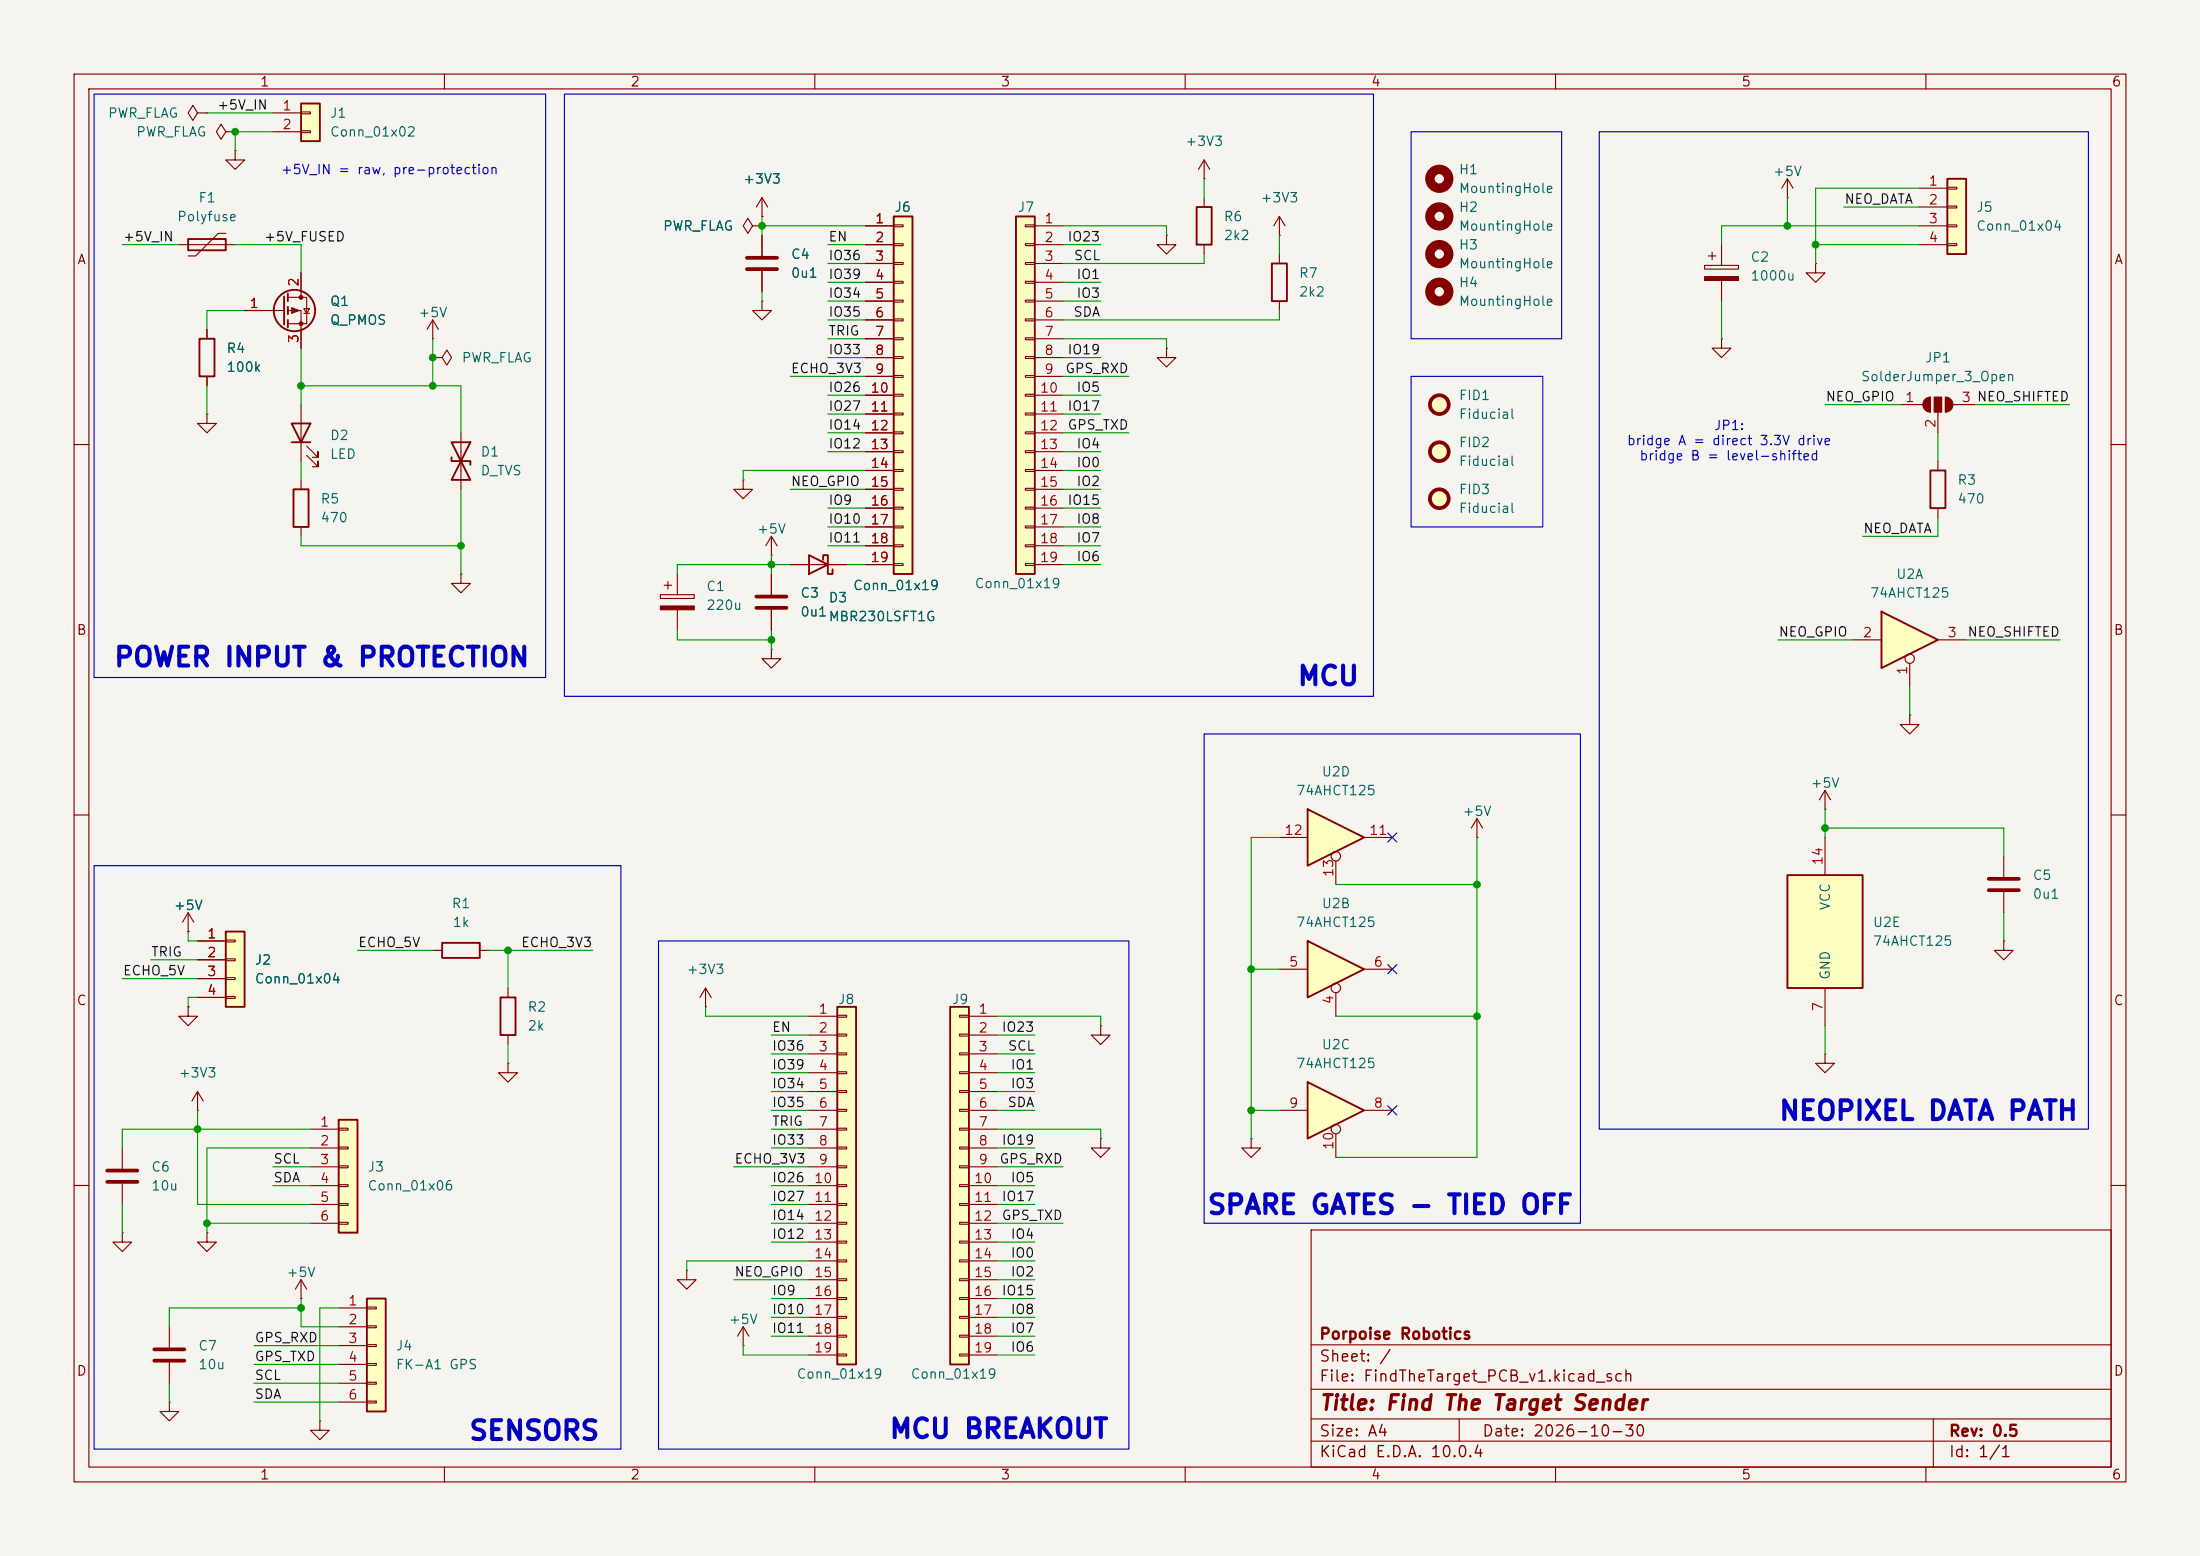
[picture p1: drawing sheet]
<svg xmlns="http://www.w3.org/2000/svg" width="297mm" height="210mm" viewBox="0 0 297 210" stroke-linecap="round" stroke-linejoin="round" font-family="sans-serif">
<path d="M0 0h297v210h-297z" fill="#f5f4ef" stroke="#f5f4ef" stroke-width=".14"/>
<g fill="none" stroke="#840000" stroke-width=".15">
<path d="M10 10h277v190h-277zM12 12h273v186h-273zM60 10v2M110 10v2M160 10v2M210 10v2M260 10v2M101.6 30.5l-.6-1-.7 1 .7 1 .6-1h1.3M102.9 29.2h.1M102.9 30.5h.1M102.9 26.7l-.8 1.2M102.9 26.7l.7 1.2"/>
<path d="M102.9 26.7v2.5M102.9 31.8v2.7M102.9 36.6v2.8M157.5 31.8v1.2h1.2l-1.2 1.3-1.3-1.3h1.3M157.5 31.8h.1M172.7 31.8h.1M172.7 29.2l-.7 1.3M172.7 29.2l.8 1.3M172.7 29.2v2.6M172.7 34.3v1.3M230.1 35.8h4.6v.5h-4.6zM230.6 34.5h1"/>
<path d="M231.1 34v1.1M232.4 33v2.8M232.4 37.8v2.8M241.3 26.7h.1M241.3 24.1l-.8 1.3M241.3 24.1l.8 1.3M241.3 24.1v2.6M102.9 40.6v1.3h1.2l-1.2 1.3-1.3-1.3h1.3M102.9 40.6h.1M172.7 40.6v1.3M232.4 45.7v1.3h1.3l-1.3 1.3-1.3-1.3h1.3M232.4 45.7h.1"/>
<path d="M10 60h2M40.6 64.8v1.2M40.6 71.1v1.3M89.7 79h1M90.2 78.5v1M91.4 77.5v2.8M104.1 74.9h.1M104.1 72.4l-.7 1.3M104.1 72.4l.8 1.3M104.1 72.4v2.5M104.1 77.5v2.8M106.7 76.2h7.6"/>
<path d="M285 60h2M89.2 80.3h4.5v.5h-4.5zM91.4 82.3v2.8M104.1 87.6v1.3h1.3l-1.3 1.3-1.2-1.3h1.2M104.1 87.6h.1M104.1 82.3v2.8M10 110h2M285 110h2M270.5 127v1.3h1.3l-1.3 1.2-1.3-1.2h1.3M270.5 127h.1M246.4 142.2v1.3h1.2l-1.2 1.3-1.3-1.3h1.3M246.4 142.2h.1"/>
<path d="M10 160h2M100.3 179.1l-.7 1.2M100.3 179.1l.8 1.2M100.3 179.1v2.5M177 166h108v32h-108zM285 160h2M60 198v2M100.3 181.6h.1M110 198v2M160 198v2M177 194.5h108M177 191.5h108"/>
<path d="M177 187.5h108M177 181.5h108M197 191.5v3M210 198v2M260 198v2M261 191.5v6.5"/>
</g>
<g fill="#ffffc2" stroke="#ffffc2" stroke-width=".14">
<circle cx="194.3" cy="54.6" r="1.27"/>
<circle cx="194.3" cy="61" r="1.27"/>
<circle cx="194.3" cy="67.3" r="1.27"/>
</g>
<g fill="none" stroke="#840000" stroke-width=".51">
<path d="M100.8 34.8h4.1M100.8 36.3h4.1M102.1 80.5h4.1M102.1 82h4.1"/>
<circle cx="194.3" cy="54.6" r="1.27"/>
<circle cx="194.3" cy="61" r="1.27"/>
<circle cx="194.3" cy="67.3" r="1.27"/>
</g>
<g fill="none" stroke="#840000" stroke-width="1.3">
<circle cx="194.3" cy="29.2" r="1.27"/>
<circle cx="194.3" cy="34.3" r="1.27"/>
<circle cx="194.3" cy="39.4" r="1.27"/>
<circle cx="194.3" cy="24.1" r="1.27"/>
</g>
<g fill="#840000" stroke="#840000" stroke-width=".15">
<path d="M89.2 81.8h4.5v.5h-4.5z"/>
<path d="M230.1 37.3h4.6v.5h-4.6z"/>
</g>
<path d="M171.7 35.6h2v5h-2zM39.6 66h2.1v5.1h-2.1zM109.2 74.9l2.6 1.3-2.6 1.3zM111.1 75.6v-.7h.7v2.6h.6v-.7" fill="none" stroke="#840000" stroke-width=".25"/>
<path d="M137.2 29.2h2.5v48.3h-2.5z" fill="#ffffc2"/>
<path d="M137.2 29.2h2.5v48.3h-2.5z" fill="none" stroke="#840000" stroke-width=".25"/>
<g fill="none" stroke="#840000" stroke-width=".15">
<path d="M138.4 30.4h1.3v.2h-1.3zM138.4 32.9h1.3v.2h-1.3zM138.4 35.4h1.3v.3h-1.3zM138.4 38h1.3v.2h-1.3zM139.7 30.5h3.8M139.7 33h3.8M139.7 35.6h3.8M139.7 38.1h3.8M138.4 40.5h1.3v.3h-1.3zM138.4 43.1h1.3v.2h-1.3zM138.4 45.6h1.3v.2h-1.3zM138.4 48.1h1.3v.3h-1.3z"/>
<path d="M138.4 50.7h1.3v.2h-1.3zM138.4 53.2h1.3v.3h-1.3zM138.4 55.8h1.3v.2h-1.3zM138.4 58.3h1.3v.2h-1.3zM139.7 40.6h3.8M139.7 43.2h3.8M139.7 45.7h3.8M139.7 48.3h3.8M139.7 50.8h3.8M139.7 53.3h3.8M139.7 55.9h3.8M139.7 58.4h3.8"/>
<path d="M138.4 60.8h1.3v.3h-1.3zM138.4 63.4h1.3v.2h-1.3zM138.4 65.9h1.3v.3h-1.3zM138.4 68.5h1.3v.2h-1.3zM138.4 71h1.3v.2h-1.3zM138.4 73.5h1.3v.3h-1.3zM138.4 76.1h1.3v.2h-1.3zM139.7 61h3.8M139.7 63.5h3.8M139.7 66h3.8M139.7 68.6h3.8M139.7 71.1h3.8"/>
<path d="M139.7 73.7h3.8M139.7 76.2h3.8"/>
</g>
<path d="M120.6 29.2h2.6v48.3h-2.6z" fill="#ffffc2"/>
<path d="M120.6 29.2h2.6v48.3h-2.6zM61 59.7l2.5 5.1h-2.5l2.5-5.1zM61 61.7v.5h2.5v.5" fill="none" stroke="#840000" stroke-width=".25"/>
<g fill="none" stroke="#840000" stroke-width=".15">
<path d="M116.8 30.5h3.8M116.8 33h3.8M116.8 35.6h3.8M116.8 38.1h3.8M120.6 30.4h1.3v.2h-1.3zM120.6 32.9h1.3v.2h-1.3zM120.6 35.4h1.3v.3h-1.3zM120.6 38h1.3v.2h-1.3zM27.9 55.9v1.3h1.3l-1.3 1.2-1.2-1.2h1.2M27.9 55.9h.1M62.2 58.4v7.6M116.8 40.6h3.8"/>
<path d="M116.8 43.2h3.8M116.8 45.7h3.8M116.8 48.3h3.8M116.8 50.8h3.8M116.8 53.3h3.8M116.8 55.9h3.8M116.8 58.4h3.8M120.6 40.5h1.3v.3h-1.3zM120.6 43.1h1.3v.2h-1.3zM120.6 45.6h1.3v.2h-1.3zM120.6 48.1h1.3v.3h-1.3zM120.6 50.7h1.3v.2h-1.3z"/>
<path d="M120.6 53.2h1.3v.3h-1.3zM120.6 55.8h1.3v.2h-1.3zM120.6 58.3h1.3v.2h-1.3zM62.2 77.5v1.2h1.3l-1.3 1.3-1.2-1.3h1.2M62.2 77.5h.1M116.8 61h3.8M116.8 63.5h3.8M116.8 66h3.8M116.8 68.6h3.8M116.8 71.1h3.8M116.8 73.7h3.8M116.8 76.2h3.8"/>
<path d="M120.6 60.8h1.3v.3h-1.3zM120.6 63.4h1.3v.2h-1.3zM120.6 65.9h1.3v.3h-1.3zM120.6 68.5h1.3v.2h-1.3zM120.6 71h1.3v.2h-1.3zM120.6 73.5h1.3v.3h-1.3zM120.6 76.1h1.3v.2h-1.3z"/>
</g>
<path d="M40.6 14h2.6v5.1h-2.6z" fill="#ffffc2"/>
<g fill="none" stroke="#840000" stroke-width=".25">
<path d="M40.6 14h2.6v5.1h-2.6zM25.4 32.3h5.1v1.5h-5.1zM38.9 39.6v1M26.9 45.7h2.1v5.1h-2.1zM38.4 40v3.8M38.9 41.4v1M38.9 43.2v1M39.4 57.2h2.5l-1.3 2.5zM39.4 59.7h2.5"/>
<circle cx="39.8" cy="41.9" r="2.79"/>
</g>
<g fill="none" stroke="#840000" stroke-width=".15">
<path d="M26.7 15.2l-.7-1-.6 1 .6 1.1 .7-1.1h1.2M27.9 15.2h.1M30.5 17.8l-.7-1-.6 1 .6 1 .7-1h1.2M31.7 17.8h.1M36.8 15.2h3.8M36.8 17.8h3.8M40.6 15.1h1.3v.3h-1.3zM40.6 17.7h1.3v.2h-1.3zM24.1 33h7.6M30.5 31.5h-1l-3.1 3h-1M31.7 20.3v1.3h-1.2l1.2 1.3 1.3-1.3h-1.3M31.7 20.3h.1"/>
<path d="M40.6 36.8v3.3M27.9 44.5v1.2M27.9 50.8v1.3M33 41.9h5.4M38.9 40.1h2.5v3.6h-2.5M38.9 41.9h1.7v5.1M40.6 54.6v7.6M41 41.7h.8l-.4 .6zM41 42.3h.8M58.4 48.3h1.3l.6-1.1 .7 1.1-.7 1-.6-1M58.4 48.3h.1M58.4 45.7h.1"/>
<path d="M58.4 43.2l-.7 1.3M58.4 43.2l.8 1.3M58.4 43.2v2.5M41.4 61.5l1.5 1.5v-.8v.8h-.7M41.4 60.2l1.5 1.5v-.7v.7h-.7M148.6 138.4v1.3h1.3l-1.3 1.3-1.3-1.3h1.3M148.6 138.4h.1M148.6 153.7v1.2h1.3l-1.3 1.3-1.3-1.3h1.3M148.6 153.7h.1"/>
</g>
<g fill="#840000" stroke="#840000" stroke-width=".15">
<path d="M39.4 41.5l1 .4-1 .4z"/>
<circle cx="40.6" cy="40.1" r=".25"/>
<circle cx="40.6" cy="43.7" r=".25"/>
</g>
<path d="M128.3 135.9h2.5v48.3h-2.5z" fill="#ffffc2"/>
<path d="M128.3 135.9h2.5v48.3h-2.5z" fill="none" stroke="#840000" stroke-width=".25"/>
<g fill="none" stroke="#840000" stroke-width=".15">
<path d="M129.5 137h1.3v.3h-1.3zM129.5 139.6h1.3v.2h-1.3zM130.8 137.2h3.8M130.8 139.7h3.8M129.5 142.1h1.3v.3h-1.3zM129.5 144.7h1.3v.2h-1.3zM129.5 147.2h1.3v.2h-1.3zM129.5 149.7h1.3v.3h-1.3zM129.5 152.3h1.3v.2h-1.3zM129.5 154.8h1.3v.3h-1.3zM129.5 157.4h1.3v.2h-1.3zM129.5 159.9h1.3v.2h-1.3z"/>
<path d="M130.8 142.2h3.8M130.8 144.8h3.8M130.8 147.3h3.8M130.8 149.9h3.8M130.8 152.4h3.8M130.8 154.9h3.8M130.8 157.5h3.8M129.5 162.4h1.3v.3h-1.3zM129.5 165h1.3v.2h-1.3zM129.5 167.5h1.3v.3h-1.3zM129.5 170.1h1.3v.2h-1.3zM129.5 172.6h1.3v.2h-1.3z"/>
<path d="M129.5 175.1h1.3v.3h-1.3zM129.5 177.7h1.3v.2h-1.3zM130.8 160h3.8M130.8 162.6h3.8M130.8 165.1h3.8M130.8 167.6h3.8M130.8 170.2h3.8M130.8 172.7h3.8M130.8 175.3h3.8M130.8 177.8h3.8M129.5 180.2h1.3v.3h-1.3zM129.5 182.8h1.3v.2h-1.3z"/>
<path d="M130.8 180.3h3.8M130.8 182.9h3.8"/>
</g>
<path d="M113 135.9h2.6v48.3h-2.6z" fill="#ffffc2"/>
<path d="M161.5 27.9h2.1v5.1h-2.1zM59.7 127.3h5.1v2h-5.1zM67.6 134.6h2v5.1h-2zM113 135.9h2.6v48.3h-2.6z" fill="none" stroke="#840000" stroke-width=".25"/>
<g fill="none" stroke="#840000" stroke-width=".15">
<path d="M162.6 24.1h.1M162.6 21.6l-.8 1.3M162.6 21.6l.7 1.3M162.6 21.6v2.5M162.6 26.7v1.2M162.6 33v1.3M157.5 47v1.3h1.2l-1.2 1.2-1.3-1.2h1.3M157.5 47h.1M100.3 64.8v1.2h1.3l-1.3 1.3-1.2-1.3h1.2M100.3 64.8h.1M25.4 135.9v1.3h1.3l-1.3 1.2-1.3-1.2h1.3M25.4 135.9h.1"/>
<path d="M25.4 125.7h.1M25.4 123.2l-.8 1.3M25.4 123.2l.8 1.3M25.4 123.2v2.5M58.4 128.3h1.3M64.8 128.3h1.2M68.6 133.4v1.2M68.6 139.7v1.3M95.2 135.9h.1M95.2 133.4l-.7 1.2M95.2 133.4l.8 1.2M95.2 133.4v2.5"/>
<path d="M109.2 137.2h3.8M109.2 139.7h3.8M113 137h1.3v.3h-1.3zM113 139.6h1.3v.2h-1.3zM16.5 154.9v2.8M16.5 159.8v2.8M68.6 143.5v1.3h1.2l-1.2 1.3-1.3-1.3h1.3M68.6 143.5h.1M109.2 142.2h3.8M109.2 144.8h3.8M109.2 147.3h3.8M109.2 149.9h3.8"/>
<path d="M109.2 152.4h3.8M109.2 154.9h3.8M109.2 157.5h3.8M113 142.1h1.3v.3h-1.3zM113 144.7h1.3v.2h-1.3zM113 147.2h1.3v.2h-1.3zM113 149.7h1.3v.3h-1.3zM113 152.3h1.3v.2h-1.3zM113 154.8h1.3v.3h-1.3zM113 157.4h1.3v.2h-1.3zM113 159.9h1.3v.2h-1.3zM16.5 166.4v1.2h1.3l-1.3 1.3-1.3-1.3h1.3"/>
<path d="M16.5 166.4h.1M40.6 175.3h.1M40.6 172.7l-.7 1.3M40.6 172.7l.8 1.3M40.6 172.7v2.6M92.7 171.5v1.2h1.3l-1.3 1.3-1.3-1.3h1.3M92.7 171.5h.1M109.2 160h3.8M109.2 162.6h3.8M109.2 165.1h3.8M109.2 167.6h3.8M109.2 170.2h3.8"/>
<path d="M109.2 172.7h3.8M109.2 175.3h3.8M109.2 177.8h3.8M113 162.4h1.3v.3h-1.3zM113 165h1.3v.2h-1.3zM113 167.5h1.3v.3h-1.3zM113 170.1h1.3v.2h-1.3zM113 172.6h1.3v.2h-1.3zM113 175.1h1.3v.3h-1.3zM113 177.7h1.3v.2h-1.3zM43.2 191.8v1.2h1.2l-1.2 1.3-1.3-1.3h1.3M43.2 191.8h.1"/>
<path d="M109.2 180.3h3.8M109.2 182.9h3.8M113 180.2h1.3v.3h-1.3zM113 182.8h1.3v.2h-1.3z"/>
</g>
<path d="M14.5 158h4M14.5 159.5h4" fill="none" stroke="#840000" stroke-width=".51"/>
<path d="M49.5 175.3h2.6v15.2h-2.6z" fill="#ffffc2"/>
<path d="M49.5 175.3h2.6v15.2h-2.6z" fill="none" stroke="#840000" stroke-width=".25"/>
<g fill="none" stroke="#840000" stroke-width=".15">
<path d="M22.9 179.1v2.8M45.7 176.5h3.8M45.7 179.1h3.8M49.5 176.4h1.3v.3h-1.3zM49.5 178.9h1.3v.3h-1.3zM22.9 189.2v1.3h1.2l-1.2 1.3-1.3-1.3h1.3M22.9 189.2h.1M22.9 183.9v2.8M45.7 181.6h3.8M45.7 184.2h3.8M45.7 186.7h3.8M45.7 189.2h3.8"/>
<path d="M49.5 181.5h1.3v.2h-1.3zM49.5 184h1.3v.3h-1.3zM49.5 186.6h1.3v.2h-1.3zM49.5 189.1h1.3v.3h-1.3z"/>
</g>
<path d="M20.8 182.1h4.1M20.8 183.6h4.1" fill="none" stroke="#840000" stroke-width=".51"/>
<path d="M262.9 24.1h2.5v10.2h-2.5z" fill="#ffffc2"/>
<path d="M262.9 24.1h2.5v10.2h-2.5zM260.6 63.5h2v5.1h-2z" fill="none" stroke="#840000" stroke-width=".25"/>
<g fill="none" stroke="#840000" stroke-width=".15">
<path d="M245.1 35.6v1.2h1.3l-1.3 1.3-1.3-1.3h1.3M245.1 35.6h.1M259.1 25.4h3.8M259.1 27.9h3.8M259.1 30.5h3.8M259.1 33h3.8M262.9 25.3h1.3v.2h-1.3zM262.9 27.8h1.3v.3h-1.3zM262.9 30.4h1.3v.2h-1.3zM262.9 32.9h1.3v.2h-1.3zM256.5 54.6h3.1M260.6 53.6v2"/>
<path d="M261.6 55.6v2.8M262.6 53.6v2M263.7 54.6h3M261.6 62.2v1.3M261.6 68.6v1.3M199.4 113h.1M199.4 110.5l-.8 1.3M199.4 110.5l.8 1.3M199.4 110.5v2.5M27.9 166.4v1.2h1.3l-1.3 1.3-1.2-1.3h1.2M27.9 166.4h.1"/>
</g>
<g fill="#840000" stroke="#840000" stroke-width=".15">
<path d="M259.9 53.9l.4-.2 .3-.1v2a1.02 1.02 0 0 1-.9-.6 1.02 1.02 0 0 1 .2-1.1z"/>
<path d="M261.1 53.6h1v2h-1z"/>
<path d="M262.6 53.6a1.02 1.02 0 0 1 1 1 1.02 1.02 0 0 1-1 1z"/>
</g>
<path d="M176.5 109.2l7.6 3.8-7.6 3.8z" fill="#ffffc2"/>
<path d="M176.5 109.2l7.6 3.8-7.6 3.8z" fill="none" stroke="#840000" stroke-width=".25"/>
<g fill="none" stroke="#840000" stroke-width=".15">
<path d="M172.7 113h3.8M180.3 116.2v3.2M184.1 113h3.9"/>
<circle cx="180.3" cy="115.6" r=".63"/>
</g>
<path d="M176.5 127l7.6 3.8-7.6 3.8z" fill="#ffffc2"/>
<path d="M176.5 127l7.6 3.8-7.6 3.8z" fill="none" stroke="#840000" stroke-width=".25"/>
<g fill="none" stroke="#840000" stroke-width=".15">
<path d="M172.7 130.8h3.8M180.3 134v3.2M184.1 130.8h3.9"/>
<circle cx="180.3" cy="133.3" r=".63"/>
</g>
<path d="M176.5 146.1l7.6 3.8-7.6 3.8z" fill="#ffffc2"/>
<path d="M176.5 146.1l7.6 3.8-7.6 3.8z" fill="none" stroke="#840000" stroke-width=".25"/>
<g fill="none" stroke="#840000" stroke-width=".15">
<path d="M172.7 149.9h3.8M180.3 153v3.2M184.1 149.9h3.9"/>
<circle cx="180.3" cy="152.4" r=".63"/>
</g>
<path d="M254 82.6l7.6 3.8-7.6 3.8z" fill="#ffffc2"/>
<path d="M254 82.6l7.6 3.8-7.6 3.8z" fill="none" stroke="#840000" stroke-width=".25"/>
<g fill="none" stroke="#840000" stroke-width=".15">
<path d="M250.2 86.4h3.8M257.8 96.5v1.3h1.3l-1.3 1.3-1.3-1.3h1.3M257.8 96.5h.1M257.8 89.5v3.2M261.6 86.4h3.8M246.4 109.2h.1M246.4 106.7l-.8 1.3M246.4 106.7l.7 1.3M246.4 106.7v2.5"/>
<circle cx="257.8" cy="88.9" r=".63"/>
</g>
<path d="M241.3 118.1h10.2v15.3h-10.2z" fill="#ffffc2"/>
<path d="M241.3 118.1h10.2v15.3h-10.2z" fill="none" stroke="#840000" stroke-width=".25"/>
<path d="M246.4 113v5.1M246.4 133.4v5" fill="none" stroke="#840000" stroke-width=".15"/>
<path d="M45.7 151.1h2.6v15.3h-2.6z" fill="#ffffc2"/>
<path d="M45.7 151.1h2.6v15.3h-2.6z" fill="none" stroke="#840000" stroke-width=".25"/>
<path d="M41.9 152.4h3.8M41.9 154.9h3.8M41.9 157.5h3.8M45.7 152.3h1.3v.2h-1.3zM45.7 154.8h1.3v.3h-1.3zM45.7 157.4h1.3v.2h-1.3zM45.7 159.9h1.3v.2h-1.3zM41.9 160h3.8M41.9 162.6h3.8M41.9 165.1h3.8M45.7 162.4h1.3v.3h-1.3zM45.7 165h1.3v.2h-1.3z" fill="none" stroke="#840000" stroke-width=".15"/>
<path d="M30.5 125.7h2.5v10.2h-2.5z" fill="#ffffc2"/>
<path d="M30.5 125.7h2.5v10.2h-2.5z" fill="none" stroke="#840000" stroke-width=".25"/>
<g fill="none" stroke="#840000" stroke-width=".15">
<path d="M40.6 36.8v2.6M102.9 29.2h.1M102.9 30.5h.1M102.9 31.8v2.7M102.9 36.6v2.8M116.8 30.5h3.8M116.8 33h3.8M116.8 35.6h3.8M116.8 38.1h3.8M27.9 44.5v1.2M27.9 50.8v1.3M33 41.9h2.6"/>
<path d="M40.6 44.5v2.5M116.8 40.6h3.8M116.8 43.2h3.8M116.8 45.7h3.8M116.8 48.3h3.8M116.8 50.8h3.8M116.8 53.3h3.8M116.8 55.9h3.8M116.8 58.4h3.8M104.1 77.5v2.8M106.7 76.2h2.5M111.8 76.2h2.5"/>
<path d="M116.8 61h3.8M116.8 63.5h3.8M116.8 66h3.8M116.8 68.6h3.8M116.8 71.1h3.8M116.8 73.7h3.8M116.8 76.2h3.8M104.1 82.3v2.8M270.5 115.6v2.8M25.4 135.9h.1M25.4 125.7h.1M26.7 127h3.8"/>
<path d="M26.7 129.5h3.8M26.7 132.1h3.8M26.7 134.6h3.8M30.5 126.9h1.2v.2h-1.2zM30.5 129.4h1.2v.3h-1.2zM30.5 132h1.2v.2h-1.2zM30.5 134.5h1.2v.2h-1.2zM270.5 120.4v2.8M26.7 149.9h.1M26.7 147.3l-.8 1.3M26.7 147.3l.7 1.3M26.7 147.3v2.6"/>
<path d="M168.9 153.7v1.2h1.3l-1.3 1.3-1.3-1.3h1.3M168.9 153.7h.1"/>
</g>
<path d="M268.5 118.6h4M268.5 120.1h4" fill="none" stroke="#840000" stroke-width=".51"/>
<g fill="none" stroke="#009600" stroke-width=".15">
<path d="M27.9 15.2h8.9M36.8 17.8h-5.1v2.5M16.5 33h7.6M31.7 33h8.9v3.8M102.9 30.5h13.9M102.9 29.2v2.6M102.9 39.4v1.2M111.8 33h5M111.8 35.6h5M111.8 38.1h5M143.5 30.5h14v1.3M143.5 33h5.1"/>
<path d="M143.5 38.1h5.1M162.6 24.1v2.6M162.6 34.3v1.3h-19.1M172.7 31.8v2.5M241.3 26.7v3.8M245.1 33h14M248.9 27.9h10.2M259.1 30.5h-26.7v2.5M259.1 25.4h-14v10.2M27.9 52.1v3.8M33 41.9h-5.1v2.6M40.6 52.1h21.6v6.3"/>
<path d="M40.6 47v7.6M58.4 45.7v6.4M106.7 50.8h10.1M111.8 55.9h5M111.8 45.7h5M111.8 40.6h5M111.8 48.3h5M111.8 53.3h5M111.8 43.2h5M111.8 58.4h5M143.5 50.8h8.9M143.5 55.9h5.1"/>
<path d="M143.5 45.7h14v1.3M143.5 40.6h5.1M143.5 48.3h5.1M143.5 53.3h5.1M143.5 58.4h8.9M172.7 41.9v1.3h-29.2M232.4 40.6v5.1M246.4 54.6h10.1M261.6 58.4v3.8M266.7 54.6h12.7M40.6 62.2v2.6M40.6 72.4v1.3h21.6"/>
<path d="M62.2 66v11.5M104.1 74.9v2.6M106.7 66h10.1M106.7 76.2h-15.3v1.3M111.8 73.7h5M111.8 61h5M111.8 68.6h5M111.8 71.1h5M114.3 76.2h2.5M116.8 63.5h-16.5v1.3M143.5 73.7h5.1M143.5 66h5.1"/>
<path d="M143.5 61h5.1M143.5 63.5h5.1M143.5 76.2h5.1M143.5 68.6h5.1M143.5 71.1h5.1M261.6 69.9v2.5h-10.1M91.4 85.1v1.3h12.7M104.1 85.1v2.5M240 86.4h10.2M257.8 92.7v3.8M265.4 86.4h12.7M172.7 113h-3.8v40.7"/>
<path d="M180.3 119.4h19.1M199.4 113v43.2h-19.1M246.4 109.2v3.8M246.4 111.8h24.1v3.8M16.5 132.1h10.2M20.3 129.5h6.4M25.4 125.7v1.3h1.3M26.7 134.6h-1.3v1.3M48.3 128.3h10.1M66 128.3h14M68.6 128.3v5.1M95.2 135.9v1.3h14"/>
<path d="M104.1 139.7h5.1M134.6 137.2h14v1.2M134.6 139.7h5.1M168.9 130.8h3.8M180.3 137.2h19.1M246.4 138.4v3.8M270.5 123.2v3.8M26.7 149.9v12.7h15.2M36.8 157.5h5.1M41.9 152.4h-25.4v2.5M41.9 154.9h-14v11.5M68.6 141v2.5"/>
<path d="M99.1 157.5h10.1M104.1 152.4h5.1M104.1 154.9h5.1M104.1 142.2h5.1M104.1 144.8h5.1M104.1 147.3h5.1M104.1 149.9h5.1M134.6 152.4h14v1.3M134.6 154.9h5.1M134.6 157.5h8.9M134.6 142.2h5.1M134.6 144.8h5.1"/>
<path d="M134.6 147.3h5.1M134.6 149.9h5.1M168.9 149.9h3.8M16.5 162.6v3.8M27.9 165.1h14M36.8 160h5.1M40.6 175.3v3.8h5.1M40.6 176.5h-17.7v2.6M45.7 176.5h-2.5v15.3M99.1 172.7h10.1M104.1 165.1h5.1M104.1 162.6h5.1"/>
<path d="M104.1 160h5.1M104.1 167.6h5.1M104.1 177.8h5.1M104.1 175.3h5.1M109.2 170.2h-16.5v1.3M134.6 165.1h8.9M134.6 162.6h5.1M134.6 160h5.1M134.6 167.6h5.1M134.6 177.8h5.1M134.6 170.2h5.1M134.6 175.3h5.1"/>
<path d="M134.6 172.7h5.1M22.9 186.7v2.5M34.3 184.2h11.4M34.3 181.6h11.4M34.3 186.7h11.4M34.3 189.2h11.4M100.3 181.6v1.3h8.9M104.1 180.3h5.1M134.6 180.3h5.1M134.6 182.9h5.1"/>
</g>
<path d="M187.4 112.4l1.2 1.2M188.6 112.4l-1.2 1.2M187.4 130.2l1.2 1.2M188.6 130.2l-1.2 1.2M187.4 149.3l1.2 1.2M188.6 149.3l-1.2 1.2" fill="none" stroke="#000084" stroke-width=".15"/>
<path d="M12.7 12.7h61v78.7h-61zM76.2 12.7h109.2v81.3h-109.2zM190.5 17.8h20.3v27.9h-20.3zM215.9 17.8h66v134.6h-66zM190.5 50.8h17.8v20.3h-17.8zM162.6 99.1h50.8v66h-50.8zM12.7 116.8h71.1v78.8h-71.1zM88.9 127h63.5v68.6h-63.5z" fill="none" stroke="#0000c2" stroke-width=".15"/>
<g fill="#009600" stroke="#009600" stroke-width=".14">
<circle cx="241.3" cy="30.5" r=".46"/>
<circle cx="102.9" cy="30.5" r=".46"/>
<circle cx="246.4" cy="111.8" r=".46"/>
<circle cx="104.1" cy="76.2" r=".46"/>
<circle cx="104.1" cy="86.4" r=".46"/>
<circle cx="168.9" cy="149.9" r=".46"/>
<circle cx="199.4" cy="119.4" r=".46"/>
<circle cx="199.4" cy="137.2" r=".46"/>
<circle cx="168.9" cy="130.8" r=".46"/>
<circle cx="245.1" cy="33" r=".46"/>
<circle cx="62.2" cy="73.7" r=".46"/>
<circle cx="58.4" cy="48.3" r=".46"/>
<circle cx="68.6" cy="128.3" r=".46"/>
<circle cx="40.6" cy="176.5" r=".46"/>
<circle cx="31.7" cy="17.8" r=".46"/>
<circle cx="40.6" cy="52.1" r=".46"/>
<circle cx="58.4" cy="52.1" r=".46"/>
<circle cx="26.7" cy="152.4" r=".46"/>
<circle cx="27.9" cy="165.1" r=".46"/>
</g>
<g font-size="2.5" fill="#0000c2">
<text x="15.2" y="90.6">POWER INPUT &amp; PROTECTION</text>
<text x="175" y="93.1">MCU</text>
<text x="240" y="151.8">NEOPIXEL DATA PATH</text>
<text x="162.8" y="164.5">SPARE GATES - TIED OFF</text>
<text x="63.2" y="195">SENSORS</text>
<text x="119.9" y="194.7">MCU BREAKOUT</text>
</g>
<text font-size="2" fill="#840000" x="178" y="190.8">Title: Find The Target Sender</text>
<g font-size="1.5" fill="#840000">
<text x="178" y="184.2">Sheet: /</text>
<text x="178" y="181.2">Porpoise Robotics</text>
<text x="178" y="186.9">File: FindTheTarget_PCB_v1.kicad_sch</text>
<text x="178" y="197.1">KiCad E.D.A. 10.0.4</text>
<text x="178" y="194.3">Size: A4</text>
<text x="200" y="194.3">Date: 2026-10-30</text>
<text x="263" y="194.3">Rev: 0.5</text>
<text x="263" y="197.1">Id: 1/1</text>
</g>
<g font-size="1.3" fill="#840000">
<text x="35" y="12">1</text>
<text x="85" y="12">2</text>
<text x="135" y="12">3</text>
<text x="185" y="12">4</text>
<text x="235" y="12">5</text>
<text x="285" y="12">6</text>
<text x="10.3" y="36">A</text>
<text x="285.3" y="36">A</text>
<text x="10.3" y="86">B</text>
<text x="285.3" y="86">B</text>
<text x="10.3" y="136">C</text>
<text x="285.3" y="136">C</text>
<text x="10.3" y="186">D</text>
<text x="285.3" y="186">D</text>
<text x="35" y="200">1</text>
<text x="85" y="200">2</text>
<text x="135" y="200">3</text>
<text x="185" y="200">4</text>
<text x="235" y="200">5</text>
<text x="285" y="200">6</text>
</g>
<g font-size="1.3" fill="#006464">
<text x="14.5" y="16.2">PWR_FLAG</text>
<text x="44.5" y="16.2">J1</text>
<text x="18.3" y="18.8">PWR_FLAG</text>
<text x="44.5" y="18.8">Conn_01x02</text>
<text x="159.9" y="20">+3V3</text>
<text x="196.9" y="23.8">H1</text>
<text x="26.7" y="27.6">F1</text>
<text x="100.2" y="25.1">+3V3</text>
<text x="120.7" y="28.9">J6</text>
<text x="137.3" y="28.9">J7</text>
<text x="170.1" y="27.6">+3V3</text>
<text x="196.9" y="26.4">MountingHole</text>
<text x="196.9" y="28.9">H2</text>
<text x="239.3" y="24.1">+5V</text>
<text x="266.7" y="28.9">J5</text>
<text x="23.8" y="30.2">Polyfuse</text>
<text x="89.4" y="31.5">PWR_FLAG</text>
<text x="106.7" y="35.3">C4</text>
<text x="165.1" y="30.2">R6</text>
<text x="165.1" y="32.7">2k2</text>
<text x="196.9" y="31.5">MountingHole</text>
<text x="196.9" y="34">H3</text>
<text x="236.2" y="35.6">C2</text>
<text x="266.7" y="31.5">Conn_01x04</text>
<text x="44.5" y="41.6">Q1</text>
<text x="106.7" y="37.8">0u1</text>
<text x="175.3" y="37.8">R7</text>
<text x="175.3" y="40.3">2k2</text>
<text x="196.9" y="36.5">MountingHole</text>
<text x="196.9" y="39.1">H4</text>
<text x="196.9" y="41.6">MountingHole</text>
<text x="236.2" y="38.2">1000u</text>
<text x="30.5" y="48">R4</text>
<text x="44.5" y="44.2">Q_PMOS</text>
<text x="56.4" y="43.1">+5V</text>
<text x="30.5" y="50.5">100k</text>
<text x="62.2" y="49.2">PWR_FLAG</text>
<text x="251.1" y="51.8">SolderJumper_3_Open</text>
<text x="259.8" y="49.2">JP1</text>
<text x="44.5" y="59.7">D2</text>
<text x="196.9" y="54.3">FID1</text>
<text x="196.9" y="56.9">Fiducial</text>
<text x="44.5" y="62.2">LED</text>
<text x="64.8" y="61.9">D1</text>
<text x="64.8" y="64.5">D_TVS</text>
<text x="196.9" y="60.7">FID2</text>
<text x="196.9" y="63.2">Fiducial</text>
<text x="264.2" y="65.7">R3</text>
<text x="43.2" y="68.3">R5</text>
<text x="43.2" y="70.8">470</text>
<text x="196.9" y="67">FID3</text>
<text x="196.9" y="69.6">Fiducial</text>
<text x="264.2" y="68.3">470</text>
<text x="102.1" y="72.3">+5V</text>
<text x="95.3" y="80.1">C1</text>
<text x="95.3" y="82.6">220u</text>
<text x="108" y="81">C3</text>
<text x="108" y="83.5">0u1</text>
<text x="111.8" y="81.6">D3</text>
<text x="115.1" y="80">Conn_01x19</text>
<text x="131.5" y="79.7">Conn_01x19</text>
<text x="252.4" y="81">74AHCT125</text>
<text x="255.9" y="78.4">U2A</text>
<text x="111.8" y="84.2">MBR230LSFT1G</text>
<text x="174.9" y="107.7">74AHCT125</text>
<text x="178.3" y="105.1">U2D</text>
<text x="244.3" y="106.6">+5V</text>
<text x="197.4" y="110.4">+5V</text>
<text x="274.3" y="119.1">C5</text>
<text x="23.4" y="123.1">+5V</text>
<text x="60.9" y="122.9">R1</text>
<text x="61" y="125.4">1k</text>
<text x="174.9" y="125.4">74AHCT125</text>
<text x="178.3" y="122.9">U2B</text>
<text x="247.4" y="123" transform="rotate(-90 247.4 123)">VCC</text>
<text x="252.7" y="125.4">U2E</text>
<text x="274.3" y="121.6">0u1</text>
<text x="34.3" y="130.5">J2</text>
<text x="92.6" y="131.8">+3V3</text>
<text x="252.7" y="128">74AHCT125</text>
<text x="34.3" y="133.1">Conn_01x04</text>
<text x="71.1" y="136.9">R2</text>
<text x="113" y="135.8">J8</text>
<text x="128.4" y="135.8">J9</text>
<text x="247.4" y="132.3" transform="rotate(-90 247.4 132.3)">GND</text>
<text x="71.1" y="139.4">2k</text>
<text x="178.3" y="141.9">U2C</text>
<text x="24" y="145.8">+3V3</text>
<text x="174.9" y="144.5">74AHCT125</text>
<text x="20.3" y="158.5">C6</text>
<text x="20.3" y="161">10u</text>
<text x="49.5" y="158.5">J3</text>
<text x="49.5" y="161">Conn_01x06</text>
<text x="38.6" y="172.7">+5V</text>
<text x="98.3" y="179">+5V</text>
<text x="26.7" y="182.6">C7</text>
<text x="26.7" y="185.1">10u</text>
<text x="53.3" y="182.6">J4</text>
<text x="53.3" y="185.1">FK-A1 GPS</text>
<text x="107.5" y="186.4">Conn_01x19</text>
<text x="122.9" y="186.4">Conn_01x19</text>
</g>
<g font-size="1.3" fill="#0f0f0f">
<text x="29.2" y="15.1">+5V_IN</text>
<text x="248.9" y="27.8">NEO_DATA</text>
<text x="16.5" y="32.9">+5V_IN</text>
<text x="35.6" y="32.9">+5V_FUSED</text>
<text x="111.8" y="32.9">EN</text>
<text x="111.8" y="35.4">IO36</text>
<text x="144" y="32.9">IO23</text>
<text x="144.9" y="35.4">SCL</text>
<text x="111.8" y="40.5">IO34</text>
<text x="111.8" y="38">IO39</text>
<text x="145.2" y="38">IO1</text>
<text x="145.2" y="40.5">IO3</text>
<text x="111.8" y="45.6">TRIG</text>
<text x="111.8" y="43.1">IO35</text>
<text x="144.8" y="43.1">SDA</text>
<text x="106.7" y="50.7">ECHO_3V3</text>
<text x="111.8" y="48.1">IO33</text>
<text x="111.8" y="53.2">IO26</text>
<text x="143.7" y="50.7">GPS_RXD</text>
<text x="144" y="48.1">IO19</text>
<text x="145.2" y="53.2">IO5</text>
<text x="111.8" y="58.3">IO14</text>
<text x="111.8" y="55.8">IO27</text>
<text x="144" y="55.8">IO17</text>
<text x="144" y="58.3">GPS_TXD</text>
<text x="246.4" y="54.5">NEO_GPIO</text>
<text x="106.7" y="65.9">NEO_GPIO</text>
<text x="111.8" y="60.8">IO12</text>
<text x="145.2" y="63.4">IO0</text>
<text x="145.2" y="60.8">IO4</text>
<text x="145.2" y="65.9">IO2</text>
<text x="111.8" y="71">IO10</text>
<text x="111.8" y="68.5">IO9</text>
<text x="144" y="68.5">IO15</text>
<text x="145.2" y="71">IO8</text>
<text x="111.8" y="73.5">IO11</text>
<text x="145.2" y="73.5">IO7</text>
<text x="145.2" y="76.1">IO6</text>
<text x="251.5" y="72.3">NEO_DATA</text>
<text x="240" y="86.2">NEO_GPIO</text>
<text x="265.5" y="86.2">NEO_SHIFTED</text>
<text x="16.5" y="132">ECHO_5V</text>
<text x="20.3" y="129.4">TRIG</text>
<text x="48.3" y="128.1">ECHO_5V</text>
<text x="70.3" y="128.1">ECHO_3V3</text>
<text x="104.1" y="139.6">EN</text>
<text x="104.1" y="142.1">IO36</text>
<text x="135.1" y="139.6">IO23</text>
<text x="136" y="142.1">SCL</text>
<text x="104.1" y="144.7">IO39</text>
<text x="104.1" y="147.2">IO34</text>
<text x="104.1" y="149.7">IO35</text>
<text x="135.9" y="149.7">SDA</text>
<text x="136.4" y="144.7">IO1</text>
<text x="136.4" y="147.2">IO3</text>
<text x="104.1" y="154.8">IO33</text>
<text x="104.1" y="152.3">TRIG</text>
<text x="135.1" y="154.8">IO19</text>
<text x="36.8" y="159.9">SDA</text>
<text x="36.8" y="157.4">SCL</text>
<text x="99.1" y="157.4">ECHO_3V3</text>
<text x="104.1" y="159.9">IO26</text>
<text x="134.8" y="157.4">GPS_RXD</text>
<text x="136.4" y="159.9">IO5</text>
<text x="104.1" y="165">IO14</text>
<text x="104.1" y="167.5">IO12</text>
<text x="104.1" y="162.4">IO27</text>
<text x="135.1" y="162.4">IO17</text>
<text x="135.1" y="165">GPS_TXD</text>
<text x="136.4" y="167.5">IO4</text>
<text x="99.1" y="172.6">NEO_GPIO</text>
<text x="136.4" y="172.6">IO2</text>
<text x="136.4" y="170.1">IO0</text>
<text x="104.1" y="177.7">IO10</text>
<text x="104.1" y="175.1">IO9</text>
<text x="135.1" y="175.1">IO15</text>
<text x="136.4" y="177.7">IO8</text>
<text x="34.3" y="184">GPS_TXD</text>
<text x="34.3" y="181.5">GPS_RXD</text>
<text x="104.1" y="180.2">IO11</text>
<text x="136.4" y="182.8">IO6</text>
<text x="136.4" y="180.2">IO7</text>
<text x="34.3" y="186.6">SCL</text>
<text x="34.3" y="189.1">SDA</text>
</g>
<g font-size="1.3" fill="#a90000">
<text x="38" y="15.2">1</text>
<text x="38" y="17.8">2</text>
<text x="260.3" y="25.4">1</text>
<text x="260.3" y="27.9">2</text>
<text x="118" y="30.5">1</text>
<text x="118" y="33">2</text>
<text x="118" y="35.5">3</text>
<text x="140.9" y="30.5">1</text>
<text x="140.9" y="33">2</text>
<text x="140.9" y="35.5">3</text>
<text x="260.3" y="30.5">3</text>
<text x="260.3" y="33">4</text>
<text x="33.6" y="41.9">1</text>
<text x="40.6" y="38.8" transform="rotate(-90 40.6 38.8)">2</text>
<text x="118" y="38.1">4</text>
<text x="118" y="40.6">5</text>
<text x="140.9" y="38.1">4</text>
<text x="140.9" y="40.6">5</text>
<text x="40.6" y="46.4" transform="rotate(-90 40.6 46.4)">3</text>
<text x="118" y="43.2">6</text>
<text x="118" y="45.7">7</text>
<text x="140.9" y="43.2">6</text>
<text x="140.9" y="45.7">7</text>
<text x="117.4" y="53.3">10</text>
<text x="118" y="48.2">8</text>
<text x="118" y="50.8">9</text>
<text x="140.3" y="53.3">10</text>
<text x="140.9" y="48.2">8</text>
<text x="140.9" y="50.8">9</text>
<text x="117.4" y="55.9">11</text>
<text x="117.4" y="58.4">12</text>
<text x="140.3" y="55.9">11</text>
<text x="140.3" y="58.4">12</text>
<text x="257.1" y="54.6">1</text>
<text x="261.6" y="57.9" transform="rotate(-90 261.6 57.9)">2</text>
<text x="264.7" y="54.6">3 NEO_SHIFTED</text>
<text x="117.4" y="60.9">13</text>
<text x="117.4" y="63.5">14</text>
<text x="140.3" y="60.9">13</text>
<text x="140.3" y="63.5">14</text>
<text x="117.4" y="66">15</text>
<text x="117.4" y="68.6">16</text>
<text x="117.4" y="71.1">17</text>
<text x="140.3" y="66">15</text>
<text x="140.3" y="68.6">16</text>
<text x="140.3" y="71.1">17</text>
<text x="117.4" y="73.6">18</text>
<text x="117.4" y="76.2">19</text>
<text x="140.3" y="73.6">18</text>
<text x="140.3" y="76.2">19</text>
<text x="251.4" y="86.3">2</text>
<text x="262.8" y="86.3">3</text>
<text x="257.8" y="91.2" transform="rotate(-90 257.8 91.2)">1</text>
<text x="173.3" y="113">12</text>
<text x="184.7" y="113">11</text>
<text x="180.3" y="118.5" transform="rotate(-90 180.3 118.5)">13</text>
<text x="246.4" y="116.9" transform="rotate(-90 246.4 116.9)">14</text>
<text x="27.9" y="127">1</text>
<text x="27.9" y="129.5">2</text>
<text x="173.9" y="130.8">5</text>
<text x="185.3" y="130.8">6</text>
<text x="27.9" y="132.1">3</text>
<text x="27.9" y="134.6">4</text>
<text x="110.4" y="137.1">1</text>
<text x="132" y="137.1">1</text>
<text x="180.3" y="135.6" transform="rotate(-90 180.3 135.6)">4</text>
<text x="246.4" y="136.6" transform="rotate(-90 246.4 136.6)">7</text>
<text x="110.4" y="139.7">2</text>
<text x="110.4" y="142.2">3</text>
<text x="132" y="139.7">2</text>
<text x="132" y="142.2">3</text>
<text x="110.4" y="144.8">4</text>
<text x="110.4" y="147.3">5</text>
<text x="110.4" y="149.8">6</text>
<text x="132" y="144.8">4</text>
<text x="132" y="147.3">5</text>
<text x="132" y="149.8">6</text>
<text x="173.9" y="149.8">9</text>
<text x="185.3" y="149.8">8</text>
<text x="43.1" y="152.4">1</text>
<text x="43.1" y="154.9">2</text>
<text x="110.4" y="152.4">7</text>
<text x="110.4" y="154.9">8</text>
<text x="132" y="152.4">7</text>
<text x="132" y="154.9">8</text>
<text x="180.3" y="155.3" transform="rotate(-90 180.3 155.3)">10</text>
<text x="43.1" y="157.5">3</text>
<text x="43.1" y="160">4</text>
<text x="109.8" y="160">10</text>
<text x="110.4" y="157.5">9</text>
<text x="131.4" y="160">10</text>
<text x="132" y="157.5">9</text>
<text x="43.1" y="162.5">5</text>
<text x="43.1" y="165.1">6</text>
<text x="109.8" y="162.5">11</text>
<text x="109.8" y="165.1">12</text>
<text x="109.8" y="167.6">13</text>
<text x="131.4" y="162.5">11</text>
<text x="131.4" y="165.1">12</text>
<text x="131.4" y="167.6">13</text>
<text x="109.8" y="170.2">14</text>
<text x="109.8" y="172.7">15</text>
<text x="131.4" y="170.2">14</text>
<text x="131.4" y="172.7">15</text>
<text x="46.9" y="176.5">1</text>
<text x="46.9" y="179">2</text>
<text x="109.8" y="175.2">16</text>
<text x="109.8" y="177.8">17</text>
<text x="131.4" y="175.2">16</text>
<text x="131.4" y="177.8">17</text>
<text x="46.9" y="181.6">3</text>
<text x="46.9" y="184.1">4</text>
<text x="109.8" y="180.3">18</text>
<text x="109.8" y="182.9">19</text>
<text x="131.4" y="180.3">18</text>
<text x="131.4" y="182.9">19</text>
<text x="46.9" y="186.7">5</text>
<text x="46.9" y="189.2">6</text>
</g>
<g font-size="1.3" fill="#0000c2">
<text x="37.8" y="23.8">+5V_IN = raw, pre-protection</text>
<text x="231.3" y="58.4">JP1:</text>
<text x="219.5" y="60.4">bridge A = direct 3.3V drive</text>
<text x="221.2" y="62.5">bridge B = level-shifted</text>
</g>
</svg>
